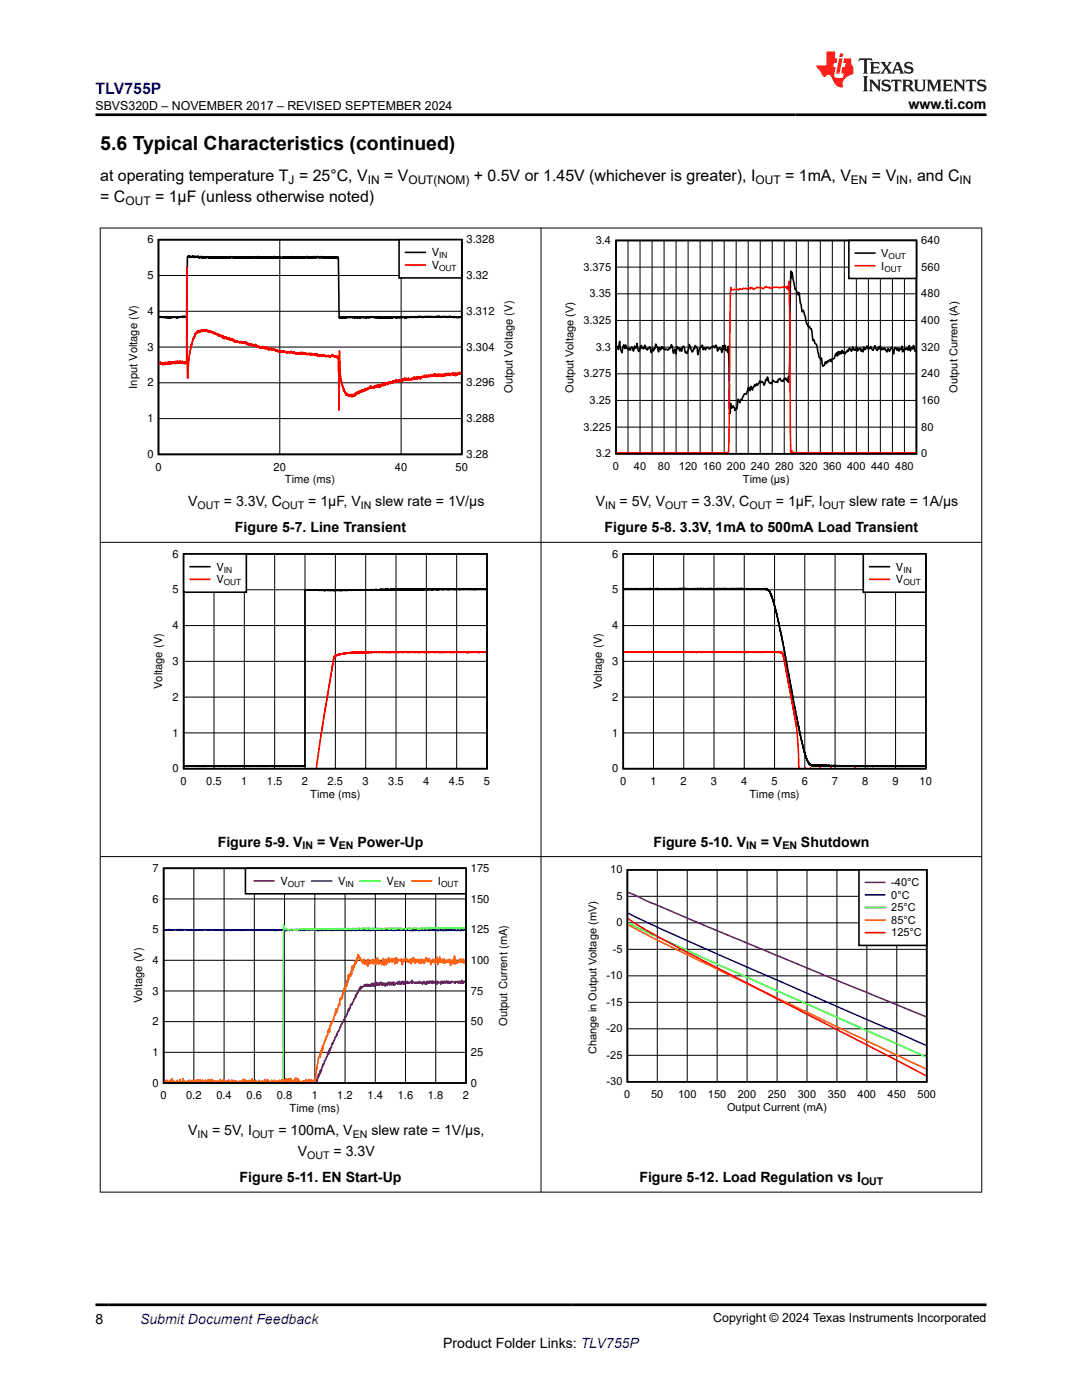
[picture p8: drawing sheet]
<svg xmlns="http://www.w3.org/2000/svg" width="216mm" height="279mm" viewBox="0 0 216 279" stroke-linecap="round" stroke-linejoin="round" font-family="sans-serif">
<path d="M31.6 47.8h60.5v42.9h-60.5zM92 63.3h-.3l-.1-.1v.2l-.1-.2-.3 .2-.1-.2v.2l-.1-.2-.1 .1-.1-.1-.1 .1v-.1l-.1 .2-.2-.2v.2v-.2l-.3 .1-.1-.1-.1 .1-.2-.2v.2l-.1-.1-.2 .1v-.1l-.1 .1-.1-.1-.2 .1v-.1l-.1 .1v-.1l-.2 .1-.2-.1v.1l-.3-.1-.4 .1-.2-.2-.3 .2-.1-.1v.1l-.2-.1v.1l-.4-.1v.1l-.2-.1-.1 .1-.1-.1-.1 .1v-.1l-.2 .1-.1-.1v.1l-.3-.1-.1 .1-.2-.2-.1 .2-.1-.2-.2 .2v-.2l-.1 .2-.1-.1-.1 .1v-.1v.1l-.2-.1v.2v-.2l-.2 .1-.3-.1-.2 .1-.1-.2-.1 .3v-.2v.1l-.2-.1v.2l-.3-.2v.2v-.2l-.3 .1v-.1l-.1 .2v-.2l-.1 .1h-.3v-.1l-.1 .1-.2-.1-.1 .2v-.2v.2l-.5-.1v.1l-.1-.1v.1l-.1-.1v.1l-.2-.1v.1l-.1-.2-.2 .2-.1-.2-.1 .1v-.1l-.1 .2-.3-.2-.1 .2v-.2l-.1 .2-.2-.2v.2l-.1-.1h-.1v-.1v.2v-.1l-.1 .1-.1-.1v.1l-.1-.2v.2l-.2-.2-.3 .2v-.2l-.1 .2-.2-.1-.2 .1v-.1l-.1 .2-.1-.2-.1 .1-.2-.1v.1v-.1l-.2 .1-.2-.1-.1 .1-.1-.1-.1 .1v-.1l-.2 .1-.1-.2-.1 .3v-.2l-.1 .2-.1-.2v.1l-.1-.2v.2l-.1-.1-.2 .1v-.2v.2v-.2l-.1 .2h-.2v-.1l-.1 .1-.1-.2v.2v-.1l-.2 .1v-.1l-.1 .1v-.2v.2l-.1-.1-.1 .1-.2-.2-.1 .2-.1-.2v.2l-.1-.2-.1 .1-.2-.1-.1 .2v-.2l-.3 .2v-.2l-.1 .2-.2-.2-.2 .2-.1-.2v.2l-.1-.1-.2 .1v-.2l-.2 .2-.1-.2-.1 .2-.3-.1-.1 .1-.1-.1-.1 .1v-.1l-.1 .1-.1-.2-.1 .2v-.1l-.2 .1v-.2v.2v-.2l-.2 .2-.1-.2-.1 .2-.1-.2v.2l-.3-.1-.1 .1-.1-.1-.1 .1-.3-.1v.1l-.3-.2v.2l-.3-.1-.1 .1-.1-.2v.2l-.1-.1-.1 .1-.1-.1-.2 .1-.1-.1-.2 .2v-.3v.2l-.1-.1-.2 .2v-.2l-.2 .2-.3-12.2-.1 .1v-.1l-.1 .3v-.3l-.2 .1v-.1v.2l-.1-.2v.2l-.2-.1v.1v-.2l-.2 .2-.1-.2v.3l-.2-.3v.2l-.2-.2-.1 .2v-.2l-.1 .3v-.3l-.1 .2v-.1l-.1 .1-.1-.2-.1 .2-.2-.2-.1 .2-.1-.2-.4 .1v-.1l-.1 .1-.1-.2v.2l-.2-.1v.1l-.1-.2-.1 .2v-.1l-.2 .1-.2-.1v.1v-.2l-.1 .2v-.2l-.1 .2v-.2v.2l-.2-.2-.1 .2v-.2l-.2 .2-.2-.2v.2l-.2-.2-.1 .2v-.2l-.1 .2-.1-.1-.1 .2v-.2l-.1 .1v-.1l-.1 .2v-.3l-.1 .2-.1-.2-.1 .3-.1-.2v.1l-.1-.1v.1l-.1-.2v.3l-.1-.2-.1 .1-.2-.1v.1l-.1-.1v.3l-.1-.3-.1 .2v-.2l-.2 .1-.1-.1v.2l-.2-.2v.2v-.3l-.1 .3-.1-.2v.1l-.2-.1-.1 .2v-.2v.1l-.1-.1-.1 .1-.1-.2-.2 .3v-.2l-.2 .2v-.2l-.1 .2-.1-.2v.2l-.1-.2v.2l-.1-.2-.2 .2v-.3l-.1 .2v-.1l-.1 .2-.1-.1v.1l-.2-.2v.2l-.2-.2v.2l-.2-.2-.2 .2-.1-.2-.2 .3v-.2l-.1 .1v-.2l-.1 .2v-.1l-.1 .1-.1-.2v.2l-.1-.2v.2l-.1-.1-.3 .2-.1-.3v.2v-.1l-.2 .1-.1-.2-.1 .3v-.2l-.2 .1v-.1v.1l-.2-.2-.1 .2-.2-.3v.2v-.1l-.2 .1-.1-.1-.1 .1-.1-.1-.1 .2-.1-.2v.2l-.1-.2-.1 .1v-.1l-.2 .2-.1-.2v.3l-.1-.3-.1 .2-.1-.1-.1 .1v-.2l-.1 .2-.1-.2-.1 .2-.1-.2v.2l-.4-.3-.1 .3v-.2l-.2 .2v-.2l-.1 .1-.1-.2-.1 .2h-.1l-.1-.1v.1l-.1-.2v.2v-.1l-.1 .1-.2-.1v.1v-.1l-.2 .1v-.1v.2l-.1-.2-.1 .1-.1-.1v.1l-.2-.1-.1 .2-.2-.2v.2l-.1-.3v.3v-.2l-.1 .2-.1-.2v.1l-.2-.1v.2v-.2l-.2 .2-.2-.2v.2l-.1-.2-.1 .2-.1-.2-.3 .2-.2-.2-.1 .2-.1-.2-.1 .2-.1-.2v.2l-.1-.2-.1 .2v-.2l-.1 .1-.2-.1v.2l-.2-.2v.2l-.1-.2v.2l-.1-.2v.2v-.2v.2l-.2-.2v.2v-.2v.2l-.1-.3v.3l-.1-.3v.2l-.1-.1-.2 .1-.3-.2-.1 .2v-.2l-.3 .3-.1-.2v.2l-.2-.2v.2v-.2l-.1 .2v-.1l-.1 .1-.1-.2-.1 .1-.1-.1-.2 .1v-.1v.1l-.1-.1v.2l-.1-.3-.2 .4v-.3l-.2 .2-.1-.3v.2l-.3-.1v.2l-.1-.2-.1 .1v-.1l-.2 .1-.1-.1-.2 .2-.1-.2-.1 .1v-.1v.1l-.1-.1-.2 .1v-.1v.2l-.2-.2-.1 .1v-.2l-.1 .3v-.2l-.2 .2v-.2v.1l-.2-.1v.2v-.2v.2l-.2-.2v.2l-.2-.3v.2l-.1-.2-.1 .2-.1-.2-.1 .2-.3-.2v.2v-.2l-.1 .3-.2-.3v.3l-.1-.2-.1-.1v.2l-.1-.2-.1 .2v-.2l-.1 .2-.1-.2v.2l-.1-.2-.1 .2-.1-.3-.3 .3v-.2l-.1 .2v-.2l-.1 .2-.1-.2v.2l-.1-.2-.1 .1-.2-.2v.2l-.1-.1v.1l-.1-.2-.1 .2-.2-.1v.2v-.2l-.1 .2v-.2v.2l-.1-.2-.2 .1v-.2v.2l-.2-.1v.3l-.2 11.7-.2 .1v-.1l-.1 .1-.2-.2-.1 .2-.2-.2v.2v-.2l-.1 .2-.1-.1-.1 .1v-.1l-.3 .1-.1-.1v.1v-.1l-.2 .2v-.2l-.1 .2v-.1l-.2 .1-.1-.1h-.2v-.1v.1l-.4-.1v.2l-.1-.2v.2l-.1-.2-.2 .2v-.2l-.1 .2-.2-.1v.1l-.1-.2-.1 .2v-.1l-.1 .1-.1-.1-.1 .2-.1-.3-.1 .2-.1-.2-.1 .2v-.1l-.1 .1-.2-.2v.2l-.1-.2-.2 .2-.1-.2-.2 .1v-.1v.1h-.2" fill="none" stroke="#000" stroke-width=".32"/>
<path d="M31.6 55h60.5M55.8 47.8v42.9M80 47.8v42.9M31.6 76.4h60.5M31.6 69.3h60.5M31.6 62.1h60.5M31.6 83.5h60.5" fill="none" stroke="#000" stroke-width=".2"/>
<path d="M31.8 72.7l.1-.5 .1 .5 .2-.3v.3l.1-.2 .1 .2v-.2l.1 .3 .1-.4v.4l.2-.3 .1 .3 .1-.4v.3v-.4l.1 .4v-.3l.1 .3v-.3l.1 .3v-.3l.1 .2 .1-.4 .2 .4v-.4l.1 .4 .1-.3v.3v-.4l.1 .5 .1-.5 .1 .3v-.3l.1 .3 .1-.1v.2l.2-.4 .1 .3 .1-.2v.2v-.3l.1 .4 .1-.4v.2l.1-.3v.3l.1-.2 .1 .2v-.3l.1 .4v-.4l.1 .3v-.3l.1 .3v-.2l.2 .2 .1-.3v.3l.1-.3v.3l.1-.3v.3l.2-.3v.3l.1-.3 .1 .5 .1-.3 .1 .2 .1-.3v.2l.1-.1v.3l.1-.4 .2 .3v-.3v.2l.1-19.1 .1 22.2 .3-4.3 .8-3.7 .1 .2 .3-.9v.2v-.4l.1 .1 .3-.5v.2v-.3l.1 .4 .2-.5 .1 .3 .1-.2v.3l.1-.5v.4v-.3l.1 .2 .2-.3v.1l.1-.2 .1 .4v-.4l.3 .3v-.2v.2l.1-.2 .1 .1v-.1l.1 .1 .1-.1v.1l.1-.2v.3l.2-.2v.3l.1-.3 .1 .4 .1-.3 .2 .4 .1-.3v.2l.1-.2 .2 .2v-.1l.1 .2v-.2l.1 .4 .1-.3 .1 .2v-.2l.1 .4 .1-.2 .2 .1v-.1l.1 .2 .1-.1v.3l.1-.3 .2 .4v-.2v.3l.2-.3v.3l.1-.2 .1 .2v-.3l.1 .3 .1-.2v.3v-.2l.1 .3 .1-.2 .1 .3 .1-.4v.6l.1-.4 .1 .4v-.3l.1 .2 .1-.2v.2v-.3l.1 .3v-.3l.2 .4 .1-.2 .2 .4 .1-.4 .2 .4v-.2l.1 .2v-.3l.1 .3 .1-.2v.2v-.1l.1 .1 .1-.1v.2v-.2l.1 .3 .1-.3 .2 .6 .2-.3 .2 .3 .1-.3 .1 .4 .2-.2 .2 .2 .2-.3 .1 .3 .1-.2 .1 .3 .1-.2 .1 .2v-.2l.1 .3v-.3l.1 .2v-.2l.1 .2 .1-.2 .1 .2v-.2l.1 .3v-.3v.3l.2-.3v.3l.1-.2 .1 .4v-.3l.1 .4v-.2l.1 .1 .1-.2v.3l.1-.3 .1 .3 .1-.2v.2l.1-.3 .1 .3v-.1l.2 .2v-.2v.2l.2-.2 .1 .2 .1-.3 .3 .5 .1-.3 .1 .4v-.3v.3l.1-.2 .1 .2 .1-.2 .1 .3 .1-.2v.2l.1-.1 .2 .1v-.2l.2 .3v-.4l.1 .4 .1-.2 .1 .2 .1-.2 .1 .3v-.4l.2 .4 .1-.2v.2l.1-.1v-.2v.3l.1-.2 .1 .3v-.2l.1 .4 .1-.4v.3l.1-.3v.2l.1-.2v.3l.2-.3 .2 .4 .1-.3 .1 .3 .2-.3 .1 .3v-.2l.2 .3 .1-.2 .1 .1v-.1l.1 .3 .1-.2 .1 .3v-.2l.1 .3v-.3l.1 .3 .1-.2 .1 .1v-.2l.1 .3 .1-.2 .1 .2v-.3l.1 .3 .1-.3v.3l.1-.2 .1 .1 .1-.1v.1l.1-.1v.2l.3-.1 .1 .2 .1-.1v.1l.1-.2 .1 .1v-.1v.1l.1-.1 .2 .2 .1-.1v.2v-.4l.1 .3 .1-.3 .1 .3 .1-.2 .2 .2v-.2v.3l.3-.2v.3l.2-.2v.2l.1-.2 .2 .3v-.2v.1l.2-.1 .1 .1v-.2v.2l.1-.2v.2l.2-.1v-.2l.1 .3v-.2l.1 .2 .1-.2v.2l.1-.3v.3l.1-.3 .1 .4 .2-.3v.2l.1-.1 .1 .2v-.2l.1 .1 .1-.1v.2l.1-.1 .1 .2 .2-.3 .2 .2v-.2l.2 .3 .1-.3v.2l.1-.1 .1 .2 .2-.2v.2l.1-.2h.1l.1 .3 .1-.2v.1l.2-.1 .1 .2v-.2l.2 .3 .1-.3v.3l.1-.1 .1 .1v-.2l.1 .3 .1-.3 .1 .3 .1-.2 .1 .2 .1-.2v.2l.2-.3v.3l.1-.3 .1 .3 .1-.2 .2 .3 .2-.2 .1 .2v-.2l.1 .2v-.2l.2 .1v-.1l.1 .2v-.3l.2 .4 .1-.2 .1 .2v-.3l.1 .1v-.1l.1 .1v-.2l.2 .1v-.2l.2 .4 .1-.2v.2l.1-.2 .1 .2 .2-.2 .1 .4 .1-.3v.4l.1-.4 .1 .3 .1 3.3 .1 7.2v-11.9l.2 4.2 .3 2.4v-.1l.4 1.5v-.4l.4 1v-.3v.5v-.3l.1 .3 .1-.3v.4l.1-.4v.4l.1-.2 .1 .3v-.2l.1 .2v-.2l.1 .2v-.2l.1 .2v-.3v.5l.1-.5v.4l.1-.3 .2 .4v-.5l.1 .4 .1-.3 .1 .2v-.3l.1 .3v-.3l.1 .3 .1-.5v.5l.1-.5 .2 .3 .1-.5v.3l.1-.2v.1v-.3l.1 .3 .1-.4 .1 .5 .1-.6 .1 .3 .1-.3 .1 .2 .1-.2v.3l.1-.5 .1 .4v-.4l.2 .3v-.3l.1 .3 .1-.3v.3l.1-.5 .1 .4 .1-.5 .1 .3v-.2l.2 .2v-.3l.1 .1 .1-.2 .1 .2 .1-.3 .1 .2v-.3v.3l.1-.4v.4l.1-.4v.4l.1-.4v.4l.1-.4v.3v-.1l.1 .2 .1-.2 .1 .2 .1-.3v.3l.2-.4 .1 .2v-.3l.1 .3v-.4v.3l.1-.3 .1 .3v-.3l.1 .3 .1-.4 .2 .4 .1-.3v.4l.1-.4v.3l.1-.3 .1 .2v-.3v.2l.1-.2 .1 .2 .1-.4 .1 .3v-.4l.1 .5v-.6l.2 .5v-.5l.1 .5 .1-.5v.4l.1-.4 .1 .2 .1-.2 .2 .3 .1-.4v.3l.2-.4v.3l.1-.3 .1 .4 .2-.4 .2 .2v-.3l.1 .4 .1-.5 .1 .3 .1-.3 .1 .3 .1-.4 .3 .3v-.3l.1 .4v-.4l.1 .4 .1-.4v.3l.2-.4v.2l.1-.2 .1 .3v-.3v.4l.1-.4 .1 .2 .1-.3v.4l.1-.5v.2l.2-.1v.3l.1-.4v.2v-.2l.1 .2 .1-.3 .1 .3 .1-.3 .1 .3v-.3l.1 .3 .1-.2 .1 .2 .1-.3v.3l.1-.4 .1 .4 .1-.2 .1 .2 .1-.2v.2l.1-.3 .2 .3v-.4l.1 .4v-.4l.2 .2 .1-.4v.5v-.4l.1 .3 .1-.3 .1 .3 .1-.3 .1 .3 .2-.4v.2l.2-.2v.3l.2-.3 .1 .5 .1-.5v.2l.1-.2 .1 .2 .1-.3 .2 .2 .1-.2v.2l.1-.2v.2l.1-.5v.4l.2-.3v.3l.1-.3 .1 .4 .2-.4 .1 .2 .1-.2v.2l.2-.2v.2l.2-.3v.3v-.4l.2 .4v-.3l.1 .3 .1-.4 .1 .3 .1-.3v.3l.1-.4v.4l.1-.4v.4l.1-.4 .1 .5 .1-.3 .1 .4v-.6l.2 .5v-.3l.1 .2v-.3l.1 .3v-.3l.1 .4 .1-.4 .1 .4 .1-.4v.4l.1-.4 .1 .4 .1-.4v.4l.1-.2 .1 .2v-.4l.1 .3v-.3l.1 .4v-.5l.1 .3 .1-.3v.4l.2-.5v.3l.1-.2 .1 .3 .1-.4 .1 .4 .2-.4 .1 .5 .1-.5v.3l.2-.3v.3l.2-.3 .1 .3v-.3v.3l.1-.4 .1 .5v-.4l.1 .4 .1-.4 .1 .5v-.5l.1 .4 .2-.5v.4l.1-.2v.1l.1-.2v.2l.1-.3 .1 .2v-.2v.2l.1-.3 .1 .3 .1-.2 .1 .2v-.2" fill="none" stroke="#f00" stroke-width=".32"/>
<path d="M79.6 47.8h12.5v7.7h-12.5z" fill-rule="evenodd" fill="#fff"/>
<path d="M79.6 47.8h12.5v7.7h-12.5zM80.9 50.4h4" fill="none" stroke="#000" stroke-width=".32"/>
<path d="M80.9 52.9h4" fill="none" stroke="#f00" stroke-width=".32"/>
<path d="M112.3 47.1h79.2v49.7h-79.2z" fill-rule="evenodd" fill="#fff"/>
<path d="M122.9 48h60v42.6h-60zM123.1 69.4l.1-.3 .2 .7 .2-1.7 .3 1.9 .2 .4 .4-1.6 .2 .7 .1-.7 .2 .7 .2 .1 .1 .2 .3-.3 .2 .4 .1-.5 .3-.1 .2 .8 .2-1 .3 .4 .2-1 .4 1.7 .2-.7 .1 .1 .2-.7 .2 .6 .2 .1 .3-.7 .1 .5 .4 .5 .4-.6 .4 1.1 .2-.8 .2 .5 .2-.6h.1l.1-.8 .4 .6 .2 .9 .2-.9 .2 .6 .2-.7 .3 .3 .1-.1 .1 .4 .3 .1 .1-.3 .3 .3 .3-.4 .3-.1 .2-.6 .4 1.7 .3-.8 .2 .9 .2-1.4 .2 .4 .2-.1 .1 .5 .3-.4 .1 .5 .3-1 .3 .4 .1 .8h.2l.2 .2 .4-1.8 .6 1.6 .6-1.3 .2 .4 .1-.1 .1 .1 .1 1.4 .1-.4a1.28 1.28 0 0 1 .6-1.2l.2-.3 .1 .1 .1 .8 .2-.4 .3 .4 .1-.5h.4l.1 .3h.2l.7-.6 .3 .4 .2-.5 .4 1.2 .2-.6 .3-.1 .1 .3 .1-.1 .1 .7 .3-1.3 .2 .7 .1-.8 .3 1.1 .2-.3 .1 .6 .1-1.2 .3 13.5 .1-.2 .1-1.9 .1 1 .3-.2 .1-.3 .4 .9 .1-.4 .2 .1 .3-1.9 .3 .7 .9-1.7 .1-.1 .3 .1 .4-1.4h.1l.3 .7 .2-.9 .2 .7 .2-.5h.1l.2-.6 .1 .3 .3-.4 .1 .3 .4-.4 .1-.5 .2 .4 .1-.3 .4 .2 .1 .6 .4-1.2h.1l.1 .2 .1-.7 .3 1 .6 .4 .2-.8 .5 .5 .4-.2 .1 .2 .1-.6h.2l.1-.2 .3 .6 .2-.1 .1 .1 .2-.4h.2l.1-.2 .5 .7 .1-1 .1 1.1 .4-22.2 .1 1.3 .1-1.1 .6 3.5a.88 .88 0 0 1 .5 .8l.1 .2 .2-.5 .7 3.9 .2-.3 .7 2.9 .3 .4 .2-.1 .3 .6 .1-.1 .3 2.4 .2-.2 .2 .7 .4 .4 .4 2.4 .4 .4 .1-.3 .3 1.7 .3-.2 .1-.7h.2l.1 .3 .2-.5 .1 .2 .5-.5 .1 .5 .3-.7 .3 .1 .5-1.2 .1 .6h.2l.1-.8 .1 .5 .2-.5 .2 .4 .2-.7 .1 .6h.1l.2-.3 .2 .5 .2-.5 .2 .1 .1-.4 .2 .2 .1-.6 .5 .6 .3-.9 .2 .7 .1-.2 .3 .2 .1-.7 .2 .9 .1-.4 .3 .1 .1-.4 .2 .7 .2-.4 .2 .5 .1-.9h.1l.2 .5 .4-.8 .3 .7 .1-.3 .1 .2 .1-.1 .2-.3 .4 .7 .4-.9 .2 .7 .3 .3 .2-.8 .1 .4 .3-.6 .2 .8 .4-.3 .1 .3 .2-.3 .4 .7 .2-.7 .3 .6 .4-.8 .4 1.3 .1-.8 .3-.4 .3 .5 .1-.4 .3 .6 .1-.5 .4 .2 .1-.7 .1 1.1 .4-.6 .2 .2 .4-.4 .1 .5 .2-.9 .3 1.1 .2-.8 .2 .4 .2-.8 .3 1.3 .1-.2" fill="none" stroke="#000" stroke-width=".32"/>
<g fill="none" stroke="#000" stroke-width=".2">
<path d="M122.9 58.6h60M122.9 53.3h60M125.3 48v42.6M127.7 48v42.6M130.1 48v42.6M132.5 48v42.6M134.9 48v42.6M137.3 48v42.6M139.7 48v42.6M142.1 48v42.6M144.5 48v42.6M146.9 48v42.6"/>
<path d="M149.3 48v42.6M151.7 48v42.6M154.1 48v42.6M156.5 48v42.6M158.9 48v42.6M161.3 48v42.6M163.7 48v42.6M166.1 48v42.6M168.5 48v42.6M170.9 48v42.6M173.3 48v42.6M175.7 48v42.6"/>
<path d="M178.1 48v42.6M180.5 48v42.6M122.9 79.9h60M122.9 74.6h60M122.9 69.3h60M122.9 64h60M122.9 85.2h60"/>
</g>
<path d="M123.1 90.4h22M145.1 90.4l.1-.2 .1 .2M145.4 90.4l.4-33 .1 .5 .6-.2h.6l.3 .2 .2-.3 .3 .2 .4-.3 .3 .2 .2-.2 .3 .2 .3-.3 .3 .3 .2-.3 .5 .4 .7-.5 .2 .2a.8 .8 0 0 1 1 .2 .67 .67 0 0 1 1.1-.2l.2-.2 .4 .2 .3-.2 1.3 .2 1.4-.3 .1 .4 .1-.5 .1 .7 .1-1.7 .4 34.3M157.9 90.4v-.5l.1 .5M158.1 90.4l.1-.2v.2M158.3 90.4l.1-.1 .1 .1M182.7 90.4h-24.2" fill="none" stroke="#f00" stroke-width=".32"/>
<path d="M169.4 48h13.5v7.6h-13.5z" fill-rule="evenodd" fill="#fff"/>
<path d="M169.4 48h13.5v7.6h-13.5zM170.7 50.5h3.9" fill="none" stroke="#000" stroke-width=".32"/>
<path d="M170.7 53h3.9" fill="none" stroke="#f00" stroke-width=".32"/>
<path d="M30.3 109.7h67.4v50h-67.4z" fill-rule="evenodd" fill="#fff"/>
<path d="M36.6 110.6h60.6v42.8h-60.6zM97 117.5h-1.6v.1l-.1-.1-.1 .1-.1-.1-.1 .1-.3-.1-.1 .1-.1-.1-.2 .1v-.1l-.4 .1-.4-.1-.2 .1-.1-.1v.1l-.5-.1-.2 .1v-.1h-.6l-.1 .2v-.2l-.2 .1v-.1l-.1 .1-.4-.1-.1 .1v-.1v.1h-.5l-.1-.1-.1 .1-.4-.1v.1h-.3v-.1l-.6 .1v-.1l-.4 .2-.3-.2-.8 .1v-.1l-.3 .2v-.2l-.1 .2v-.2l-.2 .1v-.1l-.5 .2-.2-.1v.1l-.2-.1h-.3v-.1l-.4 .2-.6-.2-.5 .2-.2-.1-.4 .1-.1-.1v.1v-.2l-.4 .2v-.1l-.6 .1v-.2v.2l-.2-.1-.2 .1v-.1l-.3 .1-.2-.1v.1l-.1-.2v.2l-.4-.1-.3 .1-.2-.1-.1 .1-.1-.1-.2 .1v-.1l-.1 .1h-.7v-.1l-.2 .1v-.2v.2h-.3v-.1v.1l-.7-.1v.1l-.2-.1-.4 .1h-.4v-.1l-.4 .2-.1-.2-1.2 .2-.8-.1-.1 .1-.5-.1-.5 .1-.7-.1-.6 .1-.6-.1-.1 .1-.1-.1-.8 .1v-.1l-.5 .1-.4-.1-.1 .1-1.1-.1-.3 .2v-.2l-.4 .2-.1-.2v.1l-.6-.1-.1 .2-.2-.2-.1 .1-.1-.1v.1l-.4-.1-.4 .2v-.2l-.4 .1-.7-.1-.1 .2-1.3-.2-1.7 .1-.2-.1-.1 .1-.4-.1-.1 .2v-.2l-.1 35.3-1.5-.2-.2 .2v-.2h-.9v.2l-1-.2-.1 .1-1-.1-.4 .2-.4-.2-.7 .2-.6-.2-.6 .2-.5-.2-.7 .2-.3-.2-.6 .2-1.5-.2-.2 .2-.5-.2-.2 .2-.2-.2-2.5 .2-1-.2-.1 .2-.6-.2-.6 .2-.2-.2-.8 .2-.2-.2-5.9 .1" fill="none" stroke="#000" stroke-width=".32"/>
<g fill="none" stroke="#000" stroke-width=".2">
<path d="M36.6 117.7h60.6M42.7 110.6v42.8M48.8 110.6v42.8M54.8 110.6v42.8M60.9 110.6v42.8M66.9 110.6v42.8M73 110.6v42.8M79 110.6v42.8M85.1 110.6v42.8M91.1 110.6v42.8M36.6 139.1h60.6M36.6 132h60.6"/>
<path d="M36.6 124.8h60.6M36.6 146.3h60.6"/>
</g>
<path d="M97 130.1h-.6l-.1 .1-.3-.1-.1 .1-.1-.1-.1 .1-.1-.1-.1 .1-.7-.1-.8 .1-.2-.1-.6 .1-.8-.1-.5 .1-1.1-.1-.4 .1-.5-.1v.1l-.5-.1-.8 .1-.1-.1-.1 .1-.2-.1-.1 .1-.8-.1-.6 .1-.6-.1-.4 .1-.3-.1-.6 .1-1.1-.1-.1 .1-.2-.1-.6 .1-.2-.1v.1l-1-.1-.2 .1-.7-.1v.1l-.2-.1-.1 .1-.3-.1-.7 .1-1.3-.1-.2 .1-.2-.1-.5 .1-.5-.1-.5 .1-.5-.1-.1 .1-.1-.1-1.1 .1-.1-.1-.2 .1-.8-.1v.1l-.8-.1-.1 .1-.1-.1-.4 .2-.2-.1-.2 .1v-.1l-.1 .1-1-.1-.1 .1-.1-.1-.1 .1-.1-.1-.5 .2h-.8l-1.8 .5-.3 .4-.1 .6-3.4 21.3" fill="none" stroke="#f00" stroke-width=".32"/>
<path d="M36.6 110.6h12.5v7.6h-12.5z" fill-rule="evenodd" fill="#fff"/>
<path d="M36.6 110.6h12.6v7.6h-12.6zM38 113.1h3.9" fill="none" stroke="#000" stroke-width=".32"/>
<path d="M38 115.6h3.9" fill="none" stroke="#f00" stroke-width=".32"/>
<path d="M118 109.7h67.9v50h-67.9z" fill-rule="evenodd" fill="#fff"/>
<path d="M124.4 110.6h60.3v42.8h-60.3zM124.5 117.5l.1 .1 .3-.1 .1 .1v-.1l.2 .1 .4-.1 .2 .1 .2-.1v.1l.2-.1 .1 .1 .1-.1 .4 .1 .2-.1 .2 .1 .3-.1 .1 .1 .1-.1 .1 .1 .2-.1 .1 .1v-.1l.2 .1 .4-.1 .2 .1 .2-.1 .3 .1 .2-.1 .2 .1v-.2l.1 .2 1-.1 .1 .1v-.1v.1l.2-.2 .1 .2 .1-.1 .1 .1 .3-.1 .9 .1 .1-.1 .1 .1 .2-.1 .5 .1 .1-.1 .6 .1 .2-.1 .2 .1 .1-.1 .4 .1 .1-.2 .1 .2 .3-.2v.2l.1-.2 .2 .2 .3-.2 .1 .2 .2-.2v.1h.2l.1 .1h.1l.1-.2v.2l.2-.1 .2 .1 .1-.1v.1v-.1h.9v.1v-.1l.1 .1 .2-.1 .2 .1v-.1v.1l.2-.1 .5 .1 .1-.2 .1 .2v-.1l.3 .1 .2-.1v.1l.1-.1 .1 .1 .4-.1 .6 .1v-.1v.1v-.1l.5 .1 .4-.1 .2 .1h.5v-.2l.2 .2 .2-.2 .1 .2 .1-.1v.1l.3-.1 .4 .1v-.1l.2 .1 .1-.1 .2 .1 .1-.1 .4 .1v-.1l.5 .1 .3-.2 .3 .2 .3-.2 .1 .2 .3-.1 .1 .1v-.2l.3 .2 .1-.2 .3 .2 .4-.1v.1v-.1l.3 .1 .2-.1 .7 .1v-.1v.1l.3-.1 .4 .1 .2-.1 .4 .1 .1-.1 .3 .1 .1-.1v.1l.3-.1 .2 .1 .2-.1 .3 .1 .2-.1 .5 .2v-.1l.7 1.2 1 3.4 1.2 5.6 3.7 19.6 .9 3.3 .8 1.8 .6 .3 1.7-.1 .5 .2 .4-.2v.1h.5l.4 .1 .4-.1 .3 .1 .1-.2 .2 .2v-.1l.2 .1 1.5-.1 .5 .1 .9-.1 .1 .1 .9-.1 .4 .2 .8-.2 1.2 .2v-.2l.5 .2 .4-.2 .2 .2 .1-.2 .9 .2v-.2l.7 .2 .2-.2 .1 .2 .5-.2 .8 .2 .2-.2 .7 .2 .3-.2 1 .2 .1-.2 .2 .2 .8-.2 .9 .2 .3-.2 .3 .2 .1-.2 .2 .2 2-.1" fill="none" stroke="#000" stroke-width=".32"/>
<g fill="none" stroke="#000" stroke-width=".2">
<path d="M124.4 117.7h60.3M130.4 110.6v42.8M136.4 110.6v42.8M142.5 110.6v42.8M148.5 110.6v42.8M154.6 110.6v42.8M160.6 110.6v42.8M166.6 110.6v42.8M172.7 110.6v42.8M178.7 110.6v42.8M124.4 139.1h60.3M124.4 132h60.3"/>
<path d="M124.4 124.8h60.3M124.4 146.3h60.3"/>
</g>
<path d="M124.5 130.2l5.4-.1v.1v-.1l.3 .1 .3-.1 .4 .1 .2-.1v.1l.6-.1 1.1 .1 .4-.1 .1 .1v-.1h.4v.1l.1-.1 .9 .1 .4-.1 .1 .1 .2-.1 2.5 .1 .1-.1 .3 .1 .1-.1 .6 .1 .2-.1v.1l.6-.1 .2 .1 .1-.1 1 .1 .5-.1v.1l.3-.1 .3 .1v-.1h.8l.1 .1v-.1l.3 .1 .9-.1 .6 .1 .1-.1 1.5 .1 .8-.1v.1h.3l.6-.1 .9 .1 .5-.1 .5 .1 1.1-.1 .2 .1v-.1l1 .1 .6-.1 1.5 .1 .4-.1 .1 .1 .5-.1v.1l.6 .1 .3 1.2 2.4 13.1 .4 3.2 .3 5.4M159.5 153.2h.1M160.7 153.2h.1M161.8 153.2h.1M163.7 153.2h.1M165.8 153.2h.1M170.6 153.2h.1" fill="none" stroke="#f00" stroke-width=".32"/>
<path d="M172.3 110.6h12.4v7.6h-12.4z" fill-rule="evenodd" fill="#fff"/>
<path d="M172.3 110.6h12.4v7.6h-12.4zM173.6 113.1h3.9" fill="none" stroke="#000" stroke-width=".32"/>
<path d="M173.6 115.6h3.9" fill="none" stroke="#f00" stroke-width=".32"/>
<path d="M26.3 172.4h75.4v50h-75.4z" fill-rule="evenodd" fill="#fff"/>
<path d="M32.7 173.3h60.3v42.8h-60.3z" fill="none" stroke="#000" stroke-width=".32"/>
<g fill="none" stroke="#000" stroke-width=".2">
<path d="M32.7 179.4h60.3M38.7 173.3v42.8M44.7 173.3v42.8M50.7 173.3v42.8M56.8 173.3v42.8M62.8 173.3v42.8M68.9 173.3v42.8M74.9 173.3v42.8M80.9 173.3v42.8M86.9 173.3v42.8M32.7 197.8h60.3M32.7 191.6h60.3"/>
<path d="M32.7 185.5h60.3M32.7 210h60.3M32.7 203.9h60.3"/>
</g>
<path d="M92.8 195.9l-.1 .1-.1-.2-.2 .4-.2-.6-.1 .6-.1-.4v.4l-.2-.4v.2l-.1-.2-.1 .4-.1-.2-.1 .2-.1-.4-.1 .2-.3-.2-.1 .4-.1-.2v.2l-.1-.2h-.3v-.2l-.2 .2v-.2l-.1 .4-.1-.2-.1 .2-.1-.2-.2 .2v-.4l-.1 .4-.1-.4-.1 .4-.2-.4-.1 .4-.1-.4-.3 .4-.1-.4-.1 .4v-.4l-.2 .4-.1-.4v.6l-.1-.4-.1 .2-.1-.2h-.2l-.1 .2-.1-.4-.1 .6-.1-.6v.4l-.1-.2-.1 .2-.1-.4-.1 .4-.3-.4-.1 .4v-.4l-.2 .4-.1-.4v.2l-.1-.2-.2 .4v-.4l-.3 .4-.1-.4-.2 .6v-.4h-.2l-.1 .4-.2-.6-.1 .4-.1-.2-.1 .4-.1-.4v.2l-.1-.2-.1 .2-.1-.2-.1 .2-.1-.4-.2 .4-.2-.2h-.2v.2l-.1-.2h-.2l-.1 .2v-.2h-.3v.2l-.2-.6-.1 .6v-.4l-.3 .4-.1-.2-.2 .2-.2-.2v.2l-.1-.4-.2 .4-.2-.4-.1 .6-.1-.4-.1 .4-.2-.6-.2 .6v-.4l-.1 .4-.2-.4v.4l-.1-.6-.1 .2h-.1l-.1 .4-.1-.4v.4l-.1-.4v.2h-.4l-.1 .4-.1-.6v.6l-.1-.6-.1 .4-.1-.4-.1 .6-.1-.4-.1 .2-.1-.4-.1 .6-.1-.6-.1 .4-.1-.4-.2 .6-.1-.4h-.1v.4l-.2-.2v.4l-.1-.6-.1 .4-.1-.4v.2l-.1-.2-.1 .4-.1-.4-.2 .4v-.6l-.1 .4-.1-.4-.2 .6-.2-.4v.4l-.1-.4-.1 .4-.1-.6-.1 .6-.1-.4-.1 .4-.1-.4-.1 .6-.1-.6-.1 .6-.2-.6-.1 .6-.1-.4-.1 .4-.1-.4-.1 .4-.1-.2v.2l-.2-.2-.1 .2v-.4l-.1 .4v-.2l-.2 .2-.1-.4-.1 .4v-.2l-.1 .2-.1-.2-.5 .6-.2-.4-.1 .6v-.4l-.2 .6-.1-.2-.2 .8-.1-.2-.3 1v-.4l-.1 .6-.2 .2-.5 1.1-.1-.2-.2 .2-.1 .8v-.2l-.2 .6v-.4l-.5 1.6-.1-.2-.5 1.2-.4 .6-.2 .5h-.1l-.2 .8-.3 .2v.6l-.1-.2-.2 .6h-.2l-.1 .6h-.1v.4h-.2v.4l-.1-.2-.3 1.2-.1-.3-.1 .6-.1-.2-.1 .8-.1-.4-.6 1.8h-.2l-.1 .8-.1-.2-.1 .6h-.1l-.3 1.2-.1-.4-.3 1.1-.1-.4-.1 .8-.2 .6v-.4l-.1 .6M39.1 216v-.2l.1 .2M41.5 216v-.2l.1 .2M44.9 216v-.2v.2M46.9 216v-.2l.1 .2M48.5 216v-.2v.2M51 216v-.2l.1 .2M51.9 216l.1-.2v.2M52.3 216v-.2v.2M54.7 216v-.2v.2" fill="none" stroke="#7f007f" stroke-width=".32"/>
<path d="M92.8 185.6h-.8l-.1 .2-.3-.2-.5 .1-1.2-.2-1.5 .2h-.5l-.2-.2-.3 .2-.2-.1-.4 .1-.3-.1-1 .1-.2-.2-.6 .2-.5-.2-.5 .2-.6-.1-.1 .1-.7-.1-.1 .2-.2-.2-.2 .2-.1-.2-.7 .1-.1-.1-.6 .1-.1-.1-.6 .1-.3-.1-.5 .1-.2-.1-1.2 .1-.2-.1-.1 .1-.4-.1v.1l-.5-.1-.1 .1-.4-.1-.3 .1-.1-.1-.7 .1-.2-.1-.6 .1-.4-.1-.2 .1-.1-.1-.8 .1v-.2l-.1 .2h-.3l-.2-.2-.7 .2-.5-.1-.4 .1-.5-.1v.1l-.1-.1-.2 .1-.2-.1-.4 .1-.5-.1-.8 .1-.7-.1-.1 .1-.1-.1-.3 .1-.2-.1h-.6l-.4 .1-1.2-.1-.3 .1-1-.2-.5 .1-.1 .1-.5-.2-.3 .1-.2-.1-.1 .2-.5-.1-.1 .1-.1-.2-.2 .2-.3-.1-.5 .1-1-.1-1.1 .1-.6-.1-1.4 .1-.2-.2-.1 .2-.1-.2-1.5 .2-.1-.1-.7 .1-.1-.2-.1 .2-.1-.2-.2 .2-.2-.2-.9 .2v-.1l-.1 .1-1.5-.2v.2l-.6-.1-.2 .1v-.1l-.2 .1-.8-.1v.1l-.5-.2-.6 .2-.6-.1-.5 .1-.1-.1v.1l-.1-.1-1.6 .1-.2-.2-.4 .2-2.5-.1v.1l-.4-.2-.3 .1h-.5l-.1 .1-.1-.1h-.3l-.3-.1-.5 .2-.3-.1-.1 .1-.2-.2h-.5l-.3 .2-.2-.2-.1 .2v-.2l-.1 .1-.4-.1-.1 .1-.1-.1-.2 .1-1 .1-.2-.2-.1 .1-.2-.1-.8 .2" fill="none" stroke="#00f" stroke-width=".32"/>
<path d="M92.8 185.2l-.2 .1v-.1l-.2 .2-.6-.2-.1 .2-.6-.2-.1 .2-.1-.2-.4 .2-.6-.2-.7 .1-.1-.1-.9 .1-.3-.1-.3 .2-.1-.2-.2 .2-.8-.2-1.1 .2-.1-.2-.1 .2-.3-.2-.2 .2-.5-.2-.1 .1-.6 .1v-.1l-.7 .1-.2-.2-.5 .2-.2-.2-.3 .2-.1-.1-.5 .1h-.8l-.2-.1-.4 .1v-.2l-.4 .2-.1-.1-.2 .1-.2-.1-.1 .1-1.4-.1-.6 .1-.6-.1-.2 .1-.4-.1-.1 .2-.2-.2v.1l-.5-.1-.8 .1-.1-.2-.5 .2h-.2l-.1-.2-.2 .2-.3-.2-.3 .3-.5-.2-.6 .2-.4-.2-.8 .1-.3-.1-.8 .1v-.1l-.2 .2-.6-.2v.1l-.6-.1-.2 .2-.5-.2-.4 .2-.1-.2-.2 .2-.1-.1-.3 .1-1.1-.1-.4 .1-.2-.2-.3 .2-.8-.1-.1 .1-.1-.1-.2 .2-.2-.2-.2 .2-.5-.1v-.1l-.2 .1v-.1l-.5 .1-.2-.1-.3 .2-.2-.2-.8 .2v-.1l-.3 .1-.2-.1-1.1 .1-.8-.1-.2-.9-.1 31.4" fill="none" stroke="#01ff00" stroke-width=".32"/>
<g fill="none" stroke="#ff6500" stroke-width=".32">
<path d="M92.8 191.8v.3l-.1-.5-.1 .6-.2-.8v.5l-.1-.5-.1 .7-.1-.2-.1 .2-.1-.7-.1 .5-.1-.5v.7l-.2-.3-.2 .4-.1-.3-.1 .3-.1-.6-.1 .8-.1-1-.1 .5v-1.1l-.1 1.6-.1-1-.2 .8-.2-.4v.4l-.1-.6-.1 1.1-.1-1.1-.1 .3-.1-.5-.1 .7-.1-.3-.2 .1v-.3l-.1 .5-.1-.3-.1 .3-.1-.3v.4l-.1-.8-.1 .8-.2-.8-.1 .4v-.4l-.1 .7v-.3l-.2 .1-.1-.3v.5l-.2-1.1v.9l-.2-.5-.1 1.1-.3-1.5v.9l-.1-.3-.1 .5v-.3l-.1 .4-.2-.8-.1 .7v-.3l-.1 .3-.1-.7-.1 .7-.2-.3v.7l-.3-1.2-.3 .6v-.5l-.1 .5-.2-.8-.1 .5v-.5l-.3 1.1v-.1l-.1 .1-.1-.3v.2l-.1-.3v.3l-.1-.7-.2 .8-.2-.8v.8l-.2-.6-.1 .6-.2-.8-.3 .7-.1-.7-.2 .8-.2-1.1-.2 .8v-.8l-.3 1.3-.1-1-.1 .8-.1-.8v.5l-.2-.1v.3l-.1-.3v.3l-.2-.7-.1 .5-.1-.6-.1 .3-.2-.3-.1 .5v-.2l-.1 .2-.1-.4-.1 .5v-.3l-.1 .9-.2-1.1v.5l-.1-.5-.1 .4-.3-.2-.2 .3-.1-.6-.1 .9-.2-1.1-.1 .3v-.1l-.1 1.1-.1-.6v-.2l-.1 .2-.1-.5-.1 .6-.1-.5v.7l-.2-.8-.1 .5v-.2l-.4 .5v-1l-.1 .8-.1-.6v.8l-.1-.7-.2 1.1-.2-1.1-.2 .2v1.1l-.2-1.4v.8l-.2-.3-.2 .7v-.4l-.1 .1-.2-.3-.1 .5v-.6l-.2 .6v-.8l-.1 .5-.1-1-.1 1.1v-.8l-.2 1.1-.1-1.1v.4l-.1-.2-.1 .5-.1-.2-.1 .5-.1-1-.1 .7-.1-.3-.1 .4-.1-.6v.5l-.2 .1v-.3l-.2 .5-.1-1-.1 1.5-.1-1.3-.1 .9-.1-.6v.3l-.2-.3-.1 .5v-.5l-.1 .5-.1-1-.1 .8-.1-.3-.1 .3-.1-.6-.2 .2-.1-.7-.1 .3-.1-.4v-.2l-.1 .3-.2-.6-.2 1.4-.1-.3-.1 .8-.1-.5-.2 1.1-.1-.5-.1 1.1-.1-.7v.7l-.2-.7v1.5l-.1-.6-.2 1.1v-.5l-.1 .3v-.3l-.2 1.1-.1-.9-.3 2.2-.1-.3-.2 1.1-.1-.4-.1 .7v-.7l-.3 1.3v-.3l-.1 1.1-.1-.6-.3 .9v-.3l-.1 1.4-.2-.3-.3 1.5-.2-.6-.1 .9v-.6l-.1 1-.1-.4-.3 1.6-.1-.3-.2 .8-.1-.2-.1 .7-.1-.2-.1 1.4-.2-.8v.8l-.1-.5-.1 1-.2 .5-.1-.2-.2 1.1-.1-.3-.1 .1-.3 1.8v-.8l-.3 1.2v-.3l-.1 .8v-.3l-.1 .9-.1-.6-.3 .9-.3 2.1-.1-.3-.2 2.9M32.8 215.8l.1-.2 .1 .3h.1l.2-.3 .2 .4M33.6 216h.1M33.7 216h.1M33.8 216l.1-.3v.3M33.9 216l.1-.4 .1 .4M34.3 216v-.7l.1 .6 .1-.2 .1 .2 .1-.2v.3M34.9 216h.1M35.2 216l.2-.4v.4M35.5 216h.1M35.8 216v-.3l.1 .3M35.9 216l.1-.6v.6"/>
<path d="M36.1 216h.1M36.4 216l.1-.7 .1 .7M36.6 216l.1-.3 .1 .2 .1-.2 .1 .3M37.1 216h.1M37.2 216h.1M37.3 216l.1-.3v.3M37.5 216h.1M37.6 216l.1-.4 .3 .4M38.1 216v-.3l.1 .3M38.3 216v-.4l.1 .4M38.4 216v-.3l.1 .3M38.6 216v-.4l.1 .4"/>
<path d="M38.7 216h.1M38.8 216l.1-.4v.4M39 216v-.3l.1 .3M39.2 216v-.3l.1 .2 .1-.5 .1 .5v-.2l.1 .3M39.7 216v-.4l.1 .4M39.8 216l.1-.6 .2 .6M40.1 216v-.3l.1 .3M40.3 216v-.4l.1 .4M40.5 216v-.4l.1 .4M40.7 216v-.3l.1 .3M40.9 216l.1-.4 .1 .4M41.3 216h.1"/>
<path d="M41.4 216v-.4v.4M41.6 216l.1-.1 .1-.5v.5l.1-.3 .1 .4M42 216l.2-.6 .2 .6M42.7 216v-.4l.1 .4M42.9 216v-.3v.3M43.2 216v-.3l.1 .3M43.3 216l.2-.3 .1 .3M43.7 216l.1-.3v.3M43.9 216v-.6l.2 .5v-.2l.1 .3M44.2 216l.1-.3v.3M44.4 216l.1-.4v.4M44.5 216l.1-.6 .2 .6"/>
<path d="M44.8 216h.1M45 216v-.3l.1 .3M45.2 216l.1-.3 .1 .2 .1-.3 .1 .3 .1-.3 .1 .4M45.9 216h.1M46.2 216v-.4l.2 .3 .2-.3v.4M46.7 216l.1-.3 .1 .3M46.9 216l.1-.3 .1 .2 .1-.2 .1 .3M47.5 216h.2M47.8 216v-.3l.1 .3M48.1 216l.1-.3 .1 .3M48.4 216l.1-.6v.6M48.6 216v-.6l.1 .6"/>
<path d="M48.8 216l.1-.4v.3l.2-.3 .1 .3 .2-.2v.3M49.5 216v-.3l.1 .3M49.7 216v-.4l.1 .4M49.9 216h.1M50 216l.1-.4v.4M50.2 216l.1-.7 .1 .7M50.5 216l.1-.3 .1 .3M50.8 216h.1M51 216v-.4v.4M51.1 216h.1M51.4 216l.1-.3 .1 .3M51.7 216v-.4l.1 .4"/>
<path d="M51.9 216h.2M52.2 216l.1-.3v.3M52.5 216h.1M52.7 216h.1M52.8 216v-.6v.6M53.1 216h.1M53.3 216v-.6l.1 .5 .1-.3v.4M53.6 216l.1-.3v.3M53.9 216h.1M54.1 216h.1M54.2 216l.1-.4v.4M54.5 216v-.3v.3"/>
<path d="M54.6 216l.2-.4v.4M54.9 216h.1M55.1 216l.1-.3v.3M55.3 216v-.3l.1 .3M55.6 216h.1M55.7 216l.1-.4v.4M56 216h.1M56.2 216v-.6l.1 .6M56.5 216v-.4l.2 .1v-.1l.1 .3 .1-.3 .1 .1 .1-.4v.6l.2-.5 .1 .5 .3-.6 .1 .6 .1-.6 .1 .7M58 216l.1-.7v.7l.1-.4v.4M58.3 216h.1M58.4 216l.1-.4 .1 .4"/>
<path d="M58.7 216l.3-.7v.7l.1-.9 .1 .8 .1-.2v.3M59.5 216v-.7l.1 .7M59.6 216l.1-.4v.3l.3 .1M60.1 216h.1M60.3 216h.1M60.4 216l.1-.3 .1 .2v-.2l.1 .3M60.7 216l.1-.3v.3M60.9 216v-.3l.2 .2v-.5l.1 .6M61.3 216l.2-.4 .1 .1 .1-.3v.6M61.9 216l.2-.6 .2 .6M62.4 216h.1M62.6 216v-.3l.1 .2 .1-.5 .1 .6"/>
</g>
<path d="M49 173.3h44v5.1h-44z" fill-rule="evenodd" fill="#fff"/>
<path d="M49 173.3h44v5.1h-44z" fill="none" stroke="#000" stroke-width=".32"/>
<path d="M50.8 175.8h3.9" fill="none" stroke="#7f007f" stroke-width=".32"/>
<path d="M62.2 175.8h4" fill="none" stroke="#00f" stroke-width=".32"/>
<path d="M71.9 175.8h3.9" fill="none" stroke="#01ff00" stroke-width=".32"/>
<path d="M82.2 175.8h3.9" fill="none" stroke="#ff6500" stroke-width=".32"/>
<path d="M116.9 172.8h69.7v49.3h-69.7z" fill-rule="evenodd" fill="#fff"/>
<path d="M125.2 173.6h59.7v42.3h-59.7z" fill="none" stroke="#000" stroke-width=".32"/>
<g fill="none" stroke="#000" stroke-width=".2">
<path d="M125.2 178.9h59.7M131.2 173.6v42.3M137.1 173.6v42.3M143.1 173.6v42.3M149.1 173.6v42.3M155.1 173.6v42.3M161 173.6v42.3M167 173.6v42.3M173 173.6v42.3M178.9 173.6v42.3M125.2 194.8h59.7M125.2 189.5h59.7"/>
<path d="M125.2 184.2h59.7M125.2 210.6h59.7M125.2 205.3h59.7M125.2 200h59.7"/>
</g>
<path d="M125.3 178.1l3.5 1.6 14.3 6 41.7 17.2" fill="none" stroke="#7f007f" stroke-width=".32"/>
<path d="M125.3 182.3l5.9 2.8 11.9 5.3 41.7 18.2" fill="none" stroke="#00f" stroke-width=".32"/>
<path d="M125.3 184.2l4.7 2.2 13.1 6 41.7 18.5" fill="none" stroke="#01ff00" stroke-width=".32"/>
<path d="M125.3 184.5l4.7 2.5 7.1 3.5 47.7 22.8" fill="none" stroke="#ff6500" stroke-width=".32"/>
<path d="M125.3 183.3l3.5 2.2 8.3 4.6 47.7 24.6" fill="none" stroke="#f00" stroke-width=".32"/>
<path d="M171.4 173.6h13.5v15.1h-13.5z" fill-rule="evenodd" fill="#fff"/>
<path d="M171.4 173.6h13.5v15.1h-13.5z" fill="none" stroke="#000" stroke-width=".32"/>
<path d="M172.7 176.1h3.9" fill="none" stroke="#7f007f" stroke-width=".32"/>
<path d="M172.7 178.6h3.9" fill="none" stroke="#00f" stroke-width=".32"/>
<path d="M172.7 181.1h3.9" fill="none" stroke="#01ff00" stroke-width=".32"/>
<path d="M172.7 183.6h3.9" fill="none" stroke="#ff6500" stroke-width=".32"/>
<path d="M172.7 186.1h3.9" fill="none" stroke="#f00" stroke-width=".32"/>
<path d="M19.9 45.5h176.1M20 45.4v192.6M107.9 45.4v192.6M195.9 45.4v192.6M19.9 108.2h176.1M19.9 171h176.1M19.9 237.9h176.1" fill="none" stroke="#000" stroke-width=".2"/>
<path d="M171.5 11.6l-.2 .6 .5-.2h.6v.1v2.2l-.2 .4h1l-.2-.4v-2.2v-.1h.5l.6 .2-.2-.6zM173.6 12.4l.2 .3v1.6l-.2 .4h1.9l.1-.6a1.08 1.08 0 0 1-1.3 .2v-.7h.6l.4 .2v-.7l-.4 .2h-.6v-.5l.2-.2a1 1 0 0 1 1 .3l-.1-.5zM175.7 12.4l.9 1.1-1 1.2h.9l-.2-.2 .5-.8 .4 .8-.2 .2h1.6l-.2-.2 .2-.5h.9l.1 .5-.1 .2h.9l-.2-.4-.8-1.9h-.5l-.9 2.1-.9-1.1 .9-1h-.8l.2 .2-.4 .6-.4-.6 .2-.2zM179 12.8l.4 1h-.7zM180.7 12.5a.65 .65 0 0 0-.2 .7 .65 .65 0 0 0 .6 .5l.6 .1 .1 .3a.79 .79 0 0 1-.7 .4 .79 .79 0 0 1-.7-.5l.1 .7 .2-.1a.93 .93 0 0 0 1.1 0 .93 .93 0 0 0 .4-.9 1.46 1.46 0 0 0-1.2-.6l-.1-.3a1.09 1.09 0 0 1 1.2 .2l-.2-.6-.1 .1-.5-.2zM172.2 15.2l.2 .4v2.2l-.2 .4h1l-.2-.4v-2.2l.2-.4zM173.4 15.9l.2 .4v1.5l-.2 .4h.8l-.3-.4 .1-1.3 1.6 1.8v-2l.2-.4h-.7l.1 .2 .1 1.1-1.2-1.3zM176.2 16a.65 .65 0 0 0-.2 .8 .65 .65 0 0 0 .6 .4l.6 .2 .1 .2a.79 .79 0 0 1-.7 .4 .79 .79 0 0 1-.7-.5l.1 .7 .2-.1a.93 .93 0 0 0 1.1 .1 .93 .93 0 0 0 .4-1 1.46 1.46 0 0 0-1.2-.5l-.1-.4a1.09 1.09 0 0 1 1.2 .2l-.1-.6-.2 .1-.5-.1zM177.9 15.9l-.1 .6a.63 .63 0 0 1 .8-.3v1.6l-.3 .4h1l-.2-.4v-1.6a.66 .66 0 0 1 .8 .3l-.1-.6zM180 15.9l.2 .4v1.5l-.2 .4h1l-.2-.2-.1-.7h.5l.1 .2a.79 .79 0 0 0 1.2 .6l-1-.9a.61 .61 0 0 0 .6-.6 .61 .61 0 0 0-.5-.7zM180.8 16.2h.1a.47 .47 0 0 1 .5 .1 .47 .47 0 0 1 .1 .5l-.1 .1-.7 .1zM182.3 15.9l.2 .2a2.27 2.27 0 0 0 .4 2 1.04 1.04 0 0 0 1.7-.7v-1.3l.2-.2h-.8l.2 .4v1.1a.6 .6 0 0 1-.6 .6 .6 .6 0 0 1-.6-.6v-1.1l.3-.4zM184.9 15.9l.2 .4v1.5l-.2 .4h.8l-.3-.4v-1.4l.9 1.9 .9-1.9v1.4l-.3 .4h1l-.2-.4v-1.5l.2-.4h-.8l-.7 1.5-.6-1.5zM188.1 15.9l.2 .4v1.5l-.2 .4h1.9l.1-.6a1.09 1.09 0 0 1-1.3 .2v-.7h.6l.4 .2v-.6l-.4 .2h-.6v-.6l.2-.1a1.01 1.01 0 0 1 1 .3l-.1-.6zM190.2 15.9l.3 .4v1.5l-.3 .4h.8l-.2-.4v-1.3l1.6 1.8v-2l.2-.4h-.7l.2 .2v1.1l-1.2-1.3zM192.8 15.9l-.1 .6a.63 .63 0 0 1 .8-.3v1.6l-.3 .4h1l-.2-.4v-1.6a.66 .66 0 0 1 .8 .3l-.1-.6zM195.2 16a.65 .65 0 0 0-.2 .8 .65 .65 0 0 0 .6 .4l.6 .2 .2 .2a.79 .79 0 0 1-.7 .4 .79 .79 0 0 1-.7-.5l.1 .7 .2-.1a.93 .93 0 0 0 1 .1 .93 .93 0 0 0 .5-1 1.46 1.46 0 0 0-1.3-.5v-.4a1.09 1.09 0 0 1 1.2 .2l-.2-.6-.2 .1-.5-.1z" fill="#231f20"/>
<path d="M164.9 10.3v2.7h-2l.1 .4 .8 1a.95 .95 0 0 0 1 .9 .59 .59 0 0 1 .5-.4 .59 .59 0 0 1 .5 .3l.4 .8a1.59 1.59 0 0 0 2.1 1.4 1.61 1.61 0 0 1 1-2.3l1-.3-.1-1.5a1.59 1.59 0 0 1-.3-1.7h-1.5l-.2 .9h.6l-.2 .9h-.5l-.2 .9v.3l.4 .1-.1 .9h-.7a.73 .73 0 0 1-1-.7l.3-1.5h-.5l.1-.9h.5l.2-.9h-.5v-1.3zM167.4 11.6l-.6 3.1h.7l.6-3.1zM167.6 10.7l-.1 .6h.7l.1-.6z" fill="#ed1c24"/>
<path d="M19 22.9h177.8M19 260.4h177.8" fill="none" stroke="#000" stroke-width=".53"/>
<text font-size="3.9" x="20" y="29.9">5.6 Typical Characteristics (continued)</text>
<text font-size="3.2" fill="#00f" x="19" y="18.7">TLV755P</text>
<g font-size="3.2">
<text x="20" y="40.3">= C</text>
<text x="20" y="36.1">at operating temperature T = 25°C, V</text>
<text x="30.9" y="40.3">= 1µF (unless otherwise noted)</text>
<text x="76.6" y="36.1">= V</text>
<text x="94.5" y="36.1">+ 0.5V or 1.45V (whichever is greater), I</text>
<text x="156.7" y="36.1">= 1mA, V</text>
<text x="174" y="36.1">= V</text>
<text x="181.2" y="36.1">, and C</text>
</g>
<g font-size="2.8">
<text x="181.3" y="21.8">www.ti.com</text>
<text x="37.5" y="101">V</text>
<text x="44.7" y="101">= 3.3V, C</text>
<text x="61.5" y="101">= 1µF, V</text>
<text x="74.9" y="101">slew rate = 1V/µs</text>
<text x="118.9" y="101">V</text>
<text x="123.6" y="101">= 5V, V</text>
<text x="138" y="101">= 3.3V, C</text>
<text x="154.8" y="101">= 1µF, I</text>
<text x="169.5" y="101">slew rate = 1A/µs</text>
<text x="46.9" y="106.2">Figure 5-7. Line Transient</text>
<text x="120.6" y="106.2">Figure 5-8. 3.3V, 1mA to 500mA Load Transient</text>
<text x="43.4" y="169">Figure 5-9. V</text>
<text x="63.3" y="169">= V</text>
<text x="71.3" y="169">Power-Up</text>
<text x="130.4" y="169">Figure 5-10. V</text>
<text x="151.8" y="169">= V</text>
<text x="159.8" y="169">Shutdown</text>
<text x="37.5" y="226.5">V</text>
<text x="42.3" y="226.5">= 5V, I</text>
<text x="55.5" y="226.5">= 100mA, V</text>
<text x="74.1" y="226.5">slew rate = 1V/µs,</text>
<text x="59.4" y="230.7">V</text>
<text x="66.5" y="230.7">= 3.3V</text>
<text x="47.8" y="235.9">Figure 5-11. EN Start-Up</text>
<text x="127.6" y="235.9">Figure 5-12. Load Regulation vs I</text>
<text x="19" y="264.2">8</text>
<text x="88.4" y="269">Product Folder Links: TLV755P</text>
</g>
<text font-size="2.8" fill="#00f" x="27.9" y="264.2">Submit Document Feedback</text>
<g font-size="2.5">
<text x="19" y="21.9">SBVS320D – NOVEMBER 2017 – REVISED SEPTEMBER 2024</text>
<text x="142.3" y="263.9">Copyright © 2024 Texas Instruments Incorporated</text>
</g>
<g font-size="2.4">
<text x="25" y="40.9">OUT</text>
<text x="57.6" y="36.7">J</text>
<text x="73.4" y="36.7">IN</text>
<text x="81.5" y="36.7">OUT(NOM)</text>
<text x="150.8" y="36.7">OUT</text>
<text x="169.8" y="36.7">EN</text>
<text x="178.8" y="36.7">IN</text>
<text x="191.5" y="36.7">IN</text>
</g>
<g font-size="2.2">
<text x="29.4" y="48.6">6</text>
<text x="86.2" y="51.2">V</text>
<text x="86.2" y="53.7">V</text>
<text x="93.1" y="48.6">3.328</text>
<text x="118.9" y="48.7">3.4</text>
<text x="175.8" y="51.3">V</text>
<text x="175.8" y="53.8">I</text>
<text x="183.8" y="48.7">640</text>
<text x="29.4" y="55.7">5</text>
<text x="93.1" y="55.7">3.32</text>
<text x="116.4" y="54">3.375</text>
<text x="117.6" y="59.4">3.35</text>
<text x="183.8" y="59.4">480</text>
<text x="183.8" y="54">560</text>
<text x="29.4" y="62.8">4</text>
<text x="93.1" y="62.8">3.312</text>
<text x="116.4" y="64.7">3.325</text>
<text x="183.8" y="64.7">400</text>
<text x="29.4" y="70">3</text>
<text x="93.1" y="70">3.304</text>
<text x="118.9" y="70">3.3</text>
<text x="183.8" y="70">320</text>
<text x="27.3" y="77.6" transform="rotate(-90 27.3 77.6)">Input Voltage (V)</text>
<text x="29.4" y="77.1">2</text>
<text x="93.1" y="77.1">3.296</text>
<text x="116.4" y="75.3">3.275</text>
<text x="183.8" y="75.3">240</text>
<text x="102.3" y="78.5" transform="rotate(-90 102.3 78.5)">Output Voltage (V)</text>
<text x="114.4" y="78.4" transform="rotate(-90 114.4 78.4)">Output Voltage (V)</text>
<text x="117.6" y="80.6">3.25</text>
<text x="183.8" y="80.6">160</text>
<text x="191.1" y="78.3" transform="rotate(-90 191.1 78.3)">Output Current (A)</text>
<text x="29.4" y="84.3">1</text>
<text x="93.1" y="84.3">3.288</text>
<text x="116.4" y="86">3.225</text>
<text x="183.8" y="86">80</text>
<text x="29.4" y="91.4">0</text>
<text x="31" y="93.9">0</text>
<text x="54.6" y="93.9">20</text>
<text x="78.8" y="93.9">40</text>
<text x="90.9" y="93.9">50</text>
<text x="93.1" y="91.4">3.28</text>
<text x="118.9" y="91.3">3.2</text>
<text x="122.3" y="93.8">0</text>
<text x="126.5" y="93.8">40</text>
<text x="131.3" y="93.8">80</text>
<text x="135.5" y="93.8">120</text>
<text x="140.3" y="93.8">160</text>
<text x="145.1" y="93.8">200</text>
<text x="149.8" y="93.8">240</text>
<text x="154.6" y="93.8">280</text>
<text x="159.4" y="93.8">320</text>
<text x="164.2" y="93.8">360</text>
<text x="169" y="93.8">400</text>
<text x="173.8" y="93.8">440</text>
<text x="178.6" y="93.8">480</text>
<text x="183.8" y="91.3">0</text>
<text x="56.9" y="96.5">Time (ms)</text>
<text x="148.2" y="96.3">Time (µs)</text>
<text x="34.4" y="111.3">6</text>
<text x="43.2" y="113.9">V</text>
<text x="122.1" y="111.3">6</text>
<text x="178.8" y="113.9">V</text>
<text x="34.4" y="118.4">5</text>
<text x="43.2" y="116.4">V</text>
<text x="122.1" y="118.4">5</text>
<text x="178.8" y="116.4">V</text>
<text x="34.4" y="125.6">4</text>
<text x="122.1" y="125.6">4</text>
<text x="32.4" y="137.5" transform="rotate(-90 32.4 137.5)">Voltage (V)</text>
<text x="34.4" y="132.7">3</text>
<text x="120.1" y="137.5" transform="rotate(-90 120.1 137.5)">Voltage (V)</text>
<text x="122.1" y="132.7">3</text>
<text x="34.4" y="139.9">2</text>
<text x="122.1" y="139.9">2</text>
<text x="34.4" y="147">1</text>
<text x="122.1" y="147">1</text>
<text x="34.4" y="154.1">0</text>
<text x="122.1" y="154.1">0</text>
<text x="36" y="156.7">0</text>
<text x="41.2" y="156.7">0.5</text>
<text x="48.1" y="156.7">1</text>
<text x="53.3" y="156.7">1.5</text>
<text x="60.2" y="156.7">2</text>
<text x="61.9" y="159.2">Time (ms)</text>
<text x="65.4" y="156.7">2.5</text>
<text x="72.3" y="156.7">3</text>
<text x="77.5" y="156.7">3.5</text>
<text x="84.5" y="156.7">4</text>
<text x="89.6" y="156.7">4.5</text>
<text x="96.6" y="156.7">5</text>
<text x="123.7" y="156.7">0</text>
<text x="129.8" y="156.7">1</text>
<text x="135.8" y="156.7">2</text>
<text x="141.8" y="156.7">3</text>
<text x="147.9" y="156.7">4</text>
<text x="149.5" y="159.2">Time (ms)</text>
<text x="153.9" y="156.7">5</text>
<text x="160" y="156.7">6</text>
<text x="166" y="156.7">7</text>
<text x="172" y="156.7">8</text>
<text x="178.1" y="156.7">9</text>
<text x="183.5" y="156.7">10</text>
<text x="30.4" y="174">7</text>
<text x="56" y="176.6">V</text>
<text x="67.5" y="176.6">V</text>
<text x="77.1" y="176.6">V</text>
<text x="87.4" y="176.6">I</text>
<text x="94" y="174">175</text>
<text x="121.8" y="174.3">10</text>
<text x="123" y="179.6">5</text>
<text x="177.8" y="176.9">-40°C</text>
<text x="177.8" y="179.4">0°C</text>
<text x="30.4" y="180.1">6</text>
<text x="94" y="180.1">150</text>
<text x="123" y="184.9">0</text>
<text x="177.8" y="181.9">25°C</text>
<text x="177.8" y="184.4">85°C</text>
<text x="30.4" y="186.3">5</text>
<text x="94" y="186.3">125</text>
<text x="122.3" y="190.2">-5</text>
<text x="177.8" y="186.9">125°C</text>
<text x="30.4" y="192.4">4</text>
<text x="94" y="192.4">100</text>
<text x="121" y="195.5">-10</text>
<text x="28.4" y="200.3" transform="rotate(-90 28.4 200.3)">Voltage (V)</text>
<text x="30.4" y="198.5">3</text>
<text x="94" y="198.5">75</text>
<text x="121" y="200.8">-15</text>
<text x="30.4" y="204.6">2</text>
<text x="94" y="204.6">50</text>
<text x="101.2" y="204.8" transform="rotate(-90 101.2 204.8)">Output Current (mA)</text>
<text x="121" y="206">-20</text>
<text x="30.4" y="210.7">1</text>
<text x="94" y="210.7">25</text>
<text x="119" y="210.3" transform="rotate(-90 119 210.3)">Change in Output Voltage (mV)</text>
<text x="121" y="211.3">-25</text>
<text x="30.4" y="216.9">0</text>
<text x="32" y="219.4">0</text>
<text x="37.1" y="219.4">0.2</text>
<text x="43.2" y="219.4">0.4</text>
<text x="49.2" y="219.4">0.6</text>
<text x="55.2" y="219.4">0.8</text>
<text x="57.8" y="221.9">Time (ms)</text>
<text x="62.2" y="219.4">1</text>
<text x="67.3" y="219.4">1.2</text>
<text x="73.3" y="219.4">1.4</text>
<text x="79.4" y="219.4">1.6</text>
<text x="85.4" y="219.4">1.8</text>
<text x="92.4" y="219.4">2</text>
<text x="94" y="216.9">0</text>
<text x="121" y="216.6">-30</text>
<text x="124.6" y="219.1">0</text>
<text x="129.9" y="219.1">50</text>
<text x="135.3" y="219.1">100</text>
<text x="141.3" y="219.1">150</text>
<text x="145.1" y="221.6">Output Current (mA)</text>
<text x="147.2" y="219.1">200</text>
<text x="153.2" y="219.1">250</text>
<text x="159.2" y="219.1">300</text>
<text x="165.2" y="219.1">350</text>
<text x="171.1" y="219.1">400</text>
<text x="177.1" y="219.1">450</text>
<text x="183.1" y="219.1">500</text>
</g>
<g font-size="2.1">
<text x="39.4" y="101.6">OUT</text>
<text x="56.2" y="101.6">OUT</text>
<text x="72" y="101.6">IN</text>
<text x="120.7" y="101.6">IN</text>
<text x="132.7" y="101.6">OUT</text>
<text x="149.6" y="101.6">OUT</text>
<text x="164.2" y="101.6">OUT</text>
<text x="60.4" y="169.5">IN</text>
<text x="67.6" y="169.5">EN</text>
<text x="148.9" y="169.5">IN</text>
<text x="156.1" y="169.5">EN</text>
<text x="39.4" y="227">IN</text>
<text x="50.3" y="227">OUT</text>
<text x="70.4" y="227">EN</text>
<text x="61.3" y="231.3">OUT</text>
<text x="171.8" y="236.5">OUT</text>
</g>
<g font-size="1.7">
<text x="87.6" y="51.5">IN</text>
<text x="177.3" y="51.7">OUT</text>
<text x="87.6" y="54.1">OUT</text>
<text x="176.5" y="54.2">OUT</text>
<text x="44.7" y="114.3">IN</text>
<text x="44.7" y="116.8">OUT</text>
<text x="180.3" y="114.3">IN</text>
<text x="180.3" y="116.8">OUT</text>
<text x="57.4" y="177">OUT</text>
<text x="68.9" y="177">IN</text>
<text x="78.6" y="177">EN</text>
<text x="88" y="177">OUT</text>
</g>
</svg>
